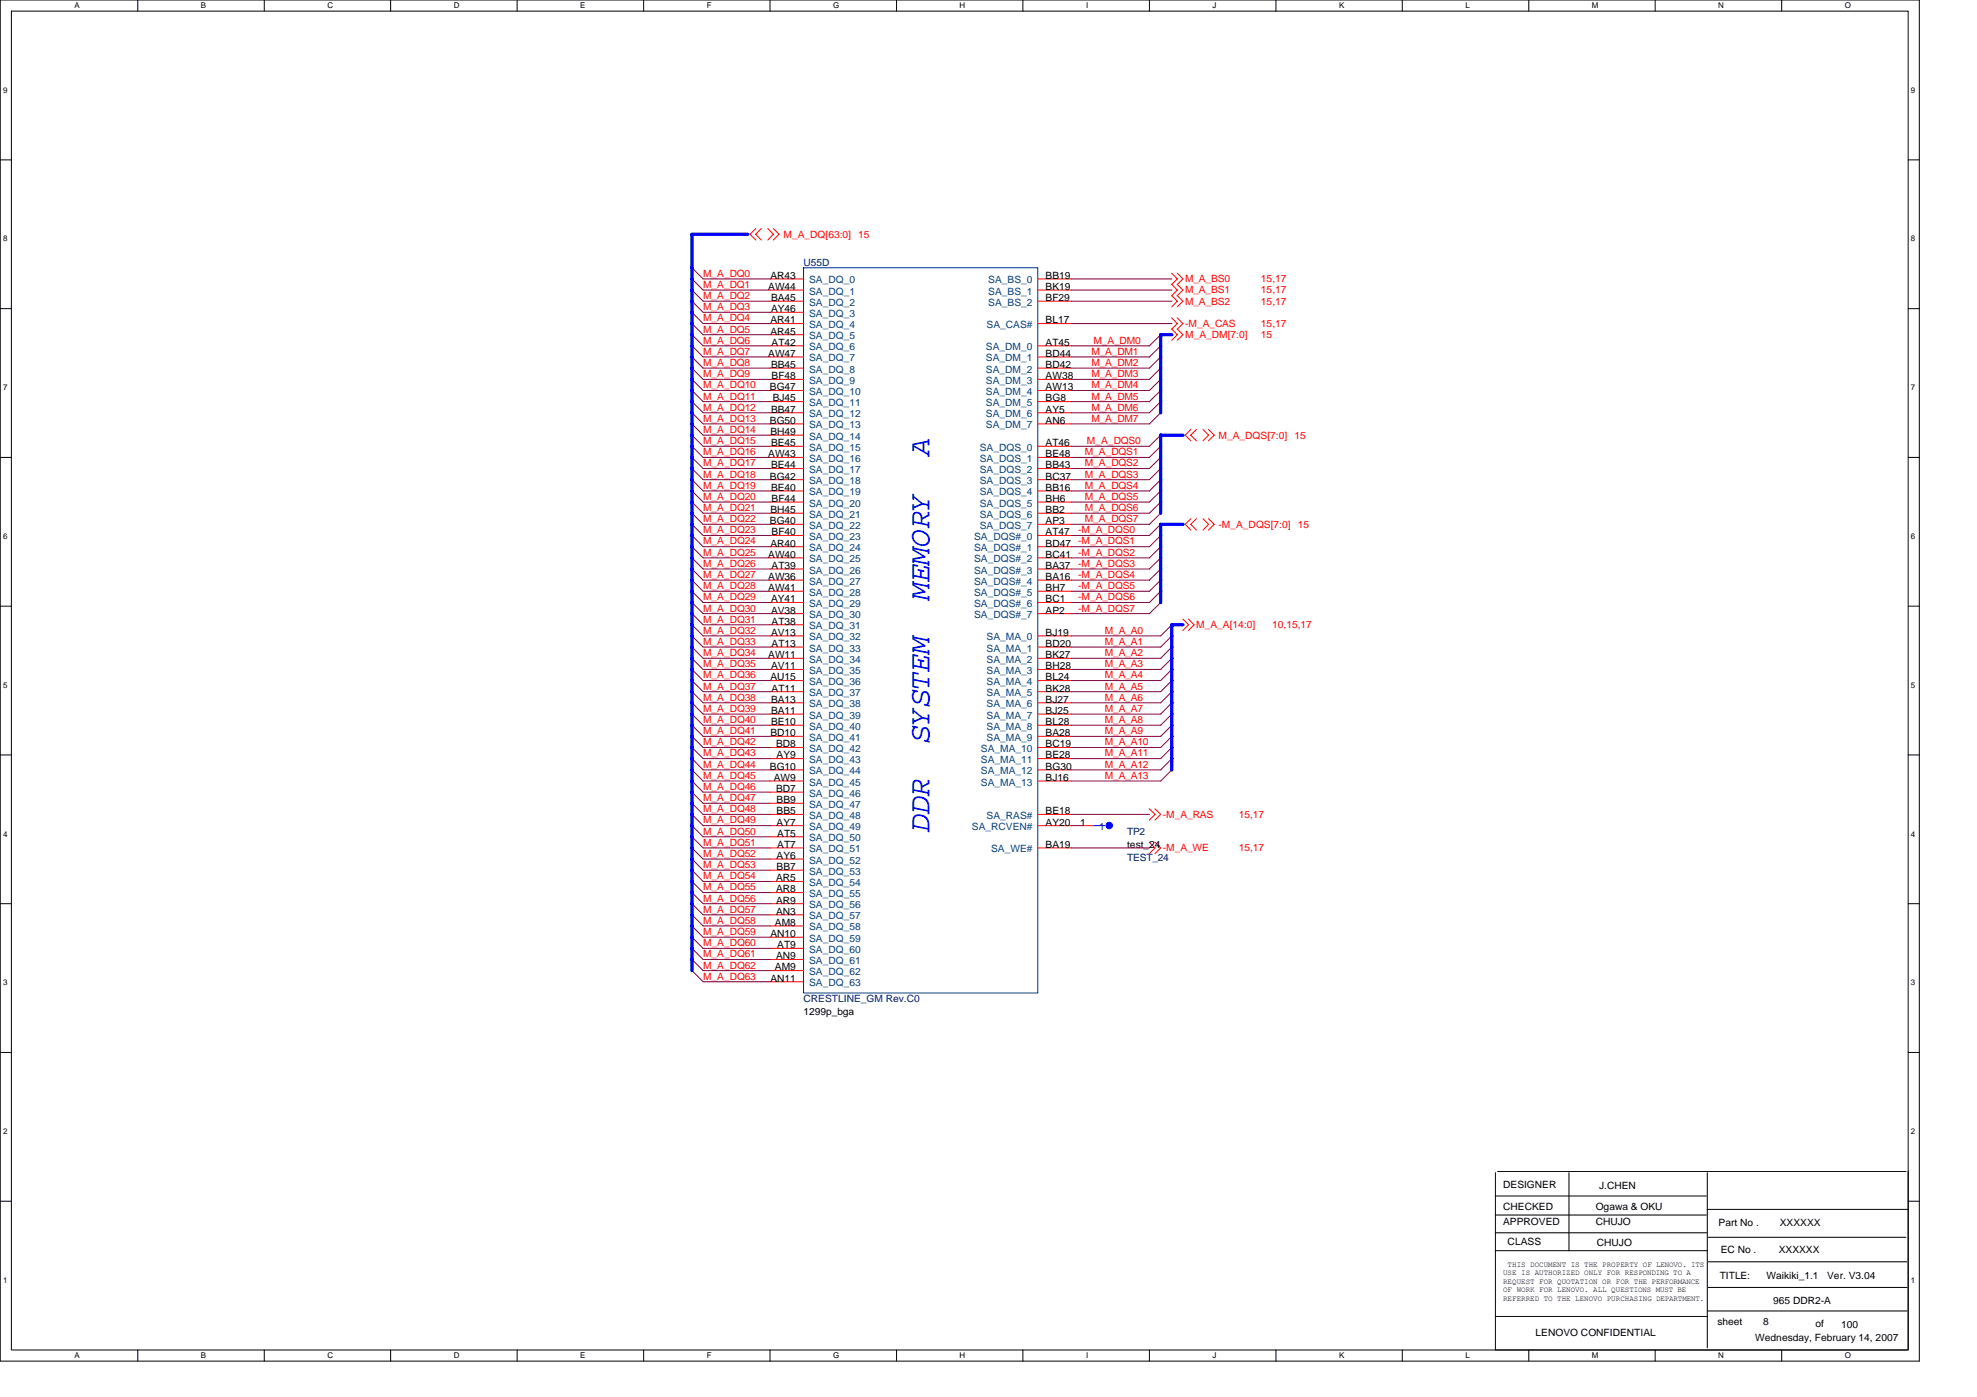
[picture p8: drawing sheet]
<svg xmlns="http://www.w3.org/2000/svg" width="297mm" height="210mm" viewBox="0 0 297 210" stroke-linecap="round" stroke-linejoin="round" font-family="sans-serif">
<path d="M0 0h288.4v204.5h-288.4zM1.7 1.7h285v201.1h-285z" fill="none" stroke="#000" stroke-width=".15"/>
<g fill="#fff">
<path d="M11.2 .2h.8v1.3h-.8z"/>
<path d="M11.2 203h.8v1.4h-.8z"/>
</g>
<path d="M20.7 0v1.7M20.7 202.8v1.7" fill="none" stroke="#000" stroke-width=".15"/>
<g fill="#fff">
<path d="M30.2 .2h.8v1.3h-.8z"/>
<path d="M30.2 203h.8v1.4h-.8z"/>
</g>
<path d="M39.7 0v1.7M39.7 202.8v1.7" fill="none" stroke="#000" stroke-width=".15"/>
<g fill="#fff">
<path d="M49.2 .2h.8v1.3h-.8z"/>
<path d="M49.2 203h.8v1.4h-.8z"/>
</g>
<path d="M58.7 0v1.7M58.7 202.8v1.7" fill="none" stroke="#000" stroke-width=".15"/>
<g fill="#fff">
<path d="M68.2 .2h.8v1.3h-.8z"/>
<path d="M68.2 203h.8v1.4h-.8z"/>
</g>
<path d="M77.7 0v1.7M77.7 202.8v1.7" fill="none" stroke="#000" stroke-width=".15"/>
<g fill="#fff">
<path d="M87.2 .2h.8v1.3h-.8z"/>
<path d="M87.2 203h.8v1.4h-.8z"/>
</g>
<path d="M96.7 0v1.7M96.7 202.8v1.7" fill="none" stroke="#000" stroke-width=".15"/>
<g fill="#fff">
<path d="M106.2 .2h.7v1.3h-.7z"/>
<path d="M106.2 203h.7v1.4h-.7z"/>
</g>
<path d="M115.7 0v1.7M115.7 202.8v1.7" fill="none" stroke="#000" stroke-width=".15"/>
<g fill="#fff">
<path d="M125.2 .2h.9v1.3h-.9z"/>
<path d="M125.2 203h.9v1.4h-.9z"/>
</g>
<path d="M134.7 0v1.7M134.7 202.8v1.7" fill="none" stroke="#000" stroke-width=".15"/>
<g fill="#fff">
<path d="M144.2 .2h.8v1.3h-.8z"/>
<path d="M144.2 203h.8v1.4h-.8z"/>
</g>
<path d="M153.7 0v1.7M153.7 202.8v1.7" fill="none" stroke="#000" stroke-width=".15"/>
<g fill="#fff">
<path d="M163.2 .2h.3v1.3h-.3z"/>
<path d="M163.2 203h.3v1.4h-.3z"/>
</g>
<path d="M172.7 0v1.7M172.7 202.8v1.7" fill="none" stroke="#000" stroke-width=".15"/>
<g fill="#fff">
<path d="M182.2 .2h.6v1.3h-.6z"/>
<path d="M182.2 203h.6v1.4h-.6z"/>
</g>
<path d="M191.7 0v1.7M191.7 202.8v1.7" fill="none" stroke="#000" stroke-width=".15"/>
<g fill="#fff">
<path d="M201.2 .2h.8v1.3h-.8z"/>
<path d="M201.2 203h.8v1.4h-.8z"/>
</g>
<path d="M210.7 0v1.7M210.7 202.8v1.7" fill="none" stroke="#000" stroke-width=".15"/>
<g fill="#fff">
<path d="M220.2 .2h.6v1.3h-.6z"/>
<path d="M220.2 203h.6v1.4h-.6z"/>
</g>
<path d="M229.7 0v1.7M229.7 202.8v1.7" fill="none" stroke="#000" stroke-width=".15"/>
<g fill="#fff">
<path d="M239.2 .2h.9v1.3h-.9z"/>
<path d="M239.2 203h.9v1.4h-.9z"/>
</g>
<path d="M248.7 0v1.7M248.7 202.8v1.7" fill="none" stroke="#000" stroke-width=".15"/>
<g fill="#fff">
<path d="M258.2 .2h.8v1.3h-.8z"/>
<path d="M258.2 203h.8v1.4h-.8z"/>
</g>
<path d="M267.7 0v1.7M267.7 202.8v1.7" fill="none" stroke="#000" stroke-width=".15"/>
<g fill="#fff">
<path d="M277.2 .2h.9v1.3h-.9z"/>
<path d="M277.2 203h.9v1.4h-.9z"/>
<path d="M.5 12.8h.6v1.4h-.6z"/>
<path d="M287.1 12.8h.7v1.4h-.7z"/>
<path d="M.5 35.2h.6v1.3h-.6z"/>
<path d="M287.1 35.2h.7v1.3h-.7z"/>
</g>
<path d="M0 24h1.7M286.7 24h1.7" fill="none" stroke="#000" stroke-width=".15"/>
<g fill="#fff">
<path d="M.5 57.6h.6v1.3h-.6z"/>
<path d="M287.1 57.6h.7v1.3h-.7z"/>
</g>
<path d="M0 46.4h1.7M286.7 46.4h1.7" fill="none" stroke="#000" stroke-width=".15"/>
<g fill="#fff">
<path d="M.5 79.9h.6v1.3h-.6z"/>
<path d="M287.1 79.9h.7v1.3h-.7z"/>
</g>
<path d="M0 68.7h1.7M286.7 68.7h1.7" fill="none" stroke="#000" stroke-width=".15"/>
<g fill="#fff">
<path d="M.5 102.3h.6v1.3h-.6z"/>
<path d="M287.1 102.3h.7v1.3h-.7z"/>
</g>
<path d="M0 91.1h1.7M286.7 91.1h1.7" fill="none" stroke="#000" stroke-width=".15"/>
<g fill="#fff">
<path d="M.5 124.6h.6v1.3h-.6z"/>
<path d="M287.1 124.6h.7v1.3h-.7z"/>
</g>
<path d="M0 113.4h1.7M286.7 113.4h1.7" fill="none" stroke="#000" stroke-width=".15"/>
<g fill="#fff">
<path d="M.5 147h.6v1.3h-.6z"/>
<path d="M287.1 147h.7v1.3h-.7z"/>
</g>
<path d="M0 135.8h1.7M286.7 135.8h1.7" fill="none" stroke="#000" stroke-width=".15"/>
<g fill="#fff">
<path d="M.5 169.3h.6v1.3h-.6z"/>
<path d="M287.1 169.3h.7v1.3h-.7z"/>
</g>
<path d="M0 158.1h1.7M286.7 158.1h1.7" fill="none" stroke="#000" stroke-width=".15"/>
<g fill="#fff">
<path d="M.5 191.7h.6v1.3h-.6z"/>
<path d="M287.1 191.7h.7v1.3h-.7z"/>
</g>
<g fill="none" stroke="#000" stroke-width=".15">
<path d="M224.7 179.7h31.7M224.7 176.2v26.7M225 176h61.4M235.7 176.2v11.7M256.5 176.2v26.3M286.7 176v26.8M0 180.5h1.7M224.7 182.6h31.7M224.7 185.2h31.8M224.7 187.9h31.8M224.7 197.8h31.8M256.5 181.7h30.2"/>
<path d="M256.5 197h30.1M256.7 189.6h29.8M256.7 185.9h29.7M256.7 193.4h29.8M286.7 180.5h1.7M224.8 202.8h61.7"/>
</g>
<g fill="none" stroke="#f00" stroke-width=".15">
<path d="M113.6 34.3l-.9 .9 .9 .9M114.4 34.3l-.9 .9 .9 .9M115.4 34.3l.8 .9-.8 .9M116.2 34.3l.8 .9-.8 .9M115.7 41.9h5M115.7 43.6h5M115.7 58.7h5M115.7 45.3h5M115.7 46.9h5M115.7 48.6h5M115.7 50.3h5M115.7 52h5"/>
<path d="M115.7 53.6h5M115.7 55.3h5M115.7 57h5M155.9 41.9h5.1M155.9 43.6h5.1M155.9 58.7h5.1M155.9 45.3h5.1M155.9 48.6h5.1M155.9 52h5.1M155.9 53.6h5.1M155.9 55.3h5.1M155.9 57h5.1"/>
<path d="M176 44.4l.9 .9-.9 .8M176 47.8l.9 .8-.9 .9M176 41l.9 .9-.9 .9M176 42.7l.9 .9-.9 .8M176 49.4l.9 .9-.9 .8M176.9 44.4l.8 .9-.8 .8M176.9 47.8l.8 .8-.8 .9M176.9 41l.8 .9-.8 .9M176.9 42.7l.8 .9-.8 .8M176.9 49.4l.8 .9-.8 .8M115.7 60.3h5M115.7 62h5"/>
<path d="M115.7 63.7h5M115.7 65.4h5M115.7 67.1h5M115.7 68.7h5M115.7 70.4h5M115.7 72.1h5M115.7 73.8h5M115.7 75.4h5M115.7 77.1h5M115.7 78.8h5M155.9 60.3h5.1M155.9 62h5.1"/>
<path d="M155.9 63.7h5.1M155.9 67.1h5.1M155.9 68.7h5.1M155.9 70.4h5.1M155.9 72.1h5.1M155.9 73.8h5.1M155.9 75.4h5.1M155.9 77.1h5.1M155.9 78.8h5.1M178.9 64.5l-.8 .9 .8 .8M178.9 77.9l-.8 .9 .8 .9M179.8 64.5l-.9 .9 .9 .8"/>
<path d="M179.8 77.9l-.9 .9 .9 .9M180.7 64.5l.9 .9-.9 .8M180.7 77.9l.9 .9-.9 .9M181.6 64.5l.8 .9-.8 .8M181.6 77.9l.8 .9-.8 .9M115.7 80.5h5M115.7 82.1h5M115.7 83.8h5M115.7 85.5h5M115.7 87.2h5M115.7 88.8h5M115.7 90.5h5"/>
<path d="M115.7 92.2h5M115.7 93.9h5M115.7 95.5h5M115.7 97.2h5M115.7 98.9h5M155.9 80.5h5.1M155.9 82.1h5.1M155.9 83.8h5.1M155.9 85.5h5.1M155.9 87.2h5.1M155.9 88.8h5.1M155.9 90.5h5.1"/>
<path d="M155.9 92.2h5.1M155.9 95.5h5.1M155.9 97.2h5.1M155.9 98.9h5.1M177.7 93l.9 .9-.9 .8M178.6 93l.8 .9-.8 .8M115.7 100.6h5M115.7 102.3h5M115.7 103.9h5M115.7 105.6h5M115.7 107.3h5M115.7 109h5"/>
<path d="M115.7 110.6h5M115.7 112.3h5M115.7 114h5M115.7 115.7h5M115.7 117.3h5M115.7 119h5M155.9 100.6h5.1M155.9 102.3h5.1M155.9 103.9h5.1M155.9 105.6h5.1M155.9 107.3h5.1M155.9 109h5.1"/>
<path d="M155.9 110.6h5.1M155.9 112.3h5.1M155.9 114h5.1M155.9 115.7h5.1M155.9 117.3h5.1M115.7 120.7h5M115.7 122.4h5M115.7 124.1h5M115.7 125.7h5M115.7 127.4h5M115.7 129.1h5M115.7 130.7h5"/>
<path d="M115.7 132.4h5M115.7 134.1h5M115.7 135.8h5M115.7 137.5h5M115.7 139.1h5M155.9 122.4h5.1M155.9 124.1h5.1M155.9 127.4h5.1M162.6 124.1h1.7M172.7 126.5l.8 .9-.8 .9M172.7 121.5l.8 .9-.8 .8M173.5 126.5l.9 .9-.9 .9"/>
<path d="M173.5 121.5l.9 .9-.9 .8M115.7 140.8h5M115.7 142.5h5M115.7 144.2h5M115.7 145.8h5M115.7 147.5h5"/>
</g>
<path d="M120.7 40.2h35.2v109h-35.2zM164.3 124.1h1.7" fill="none" stroke="#00f" stroke-width=".15"/>
<circle cx="166.7" cy="124" r=".49" fill="#00f" stroke="#00f" stroke-width=".15"/>
<g fill="none" stroke="#800040" stroke-width=".15">
<path d="M103.9 57l1.7 1.7h10.1M103.9 43.6l1.7 1.7h10.1M103.9 45.2l1.7 1.7h10.1M103.9 55.3l1.7 1.7h10.1M103.9 58.7l1.7 1.6h10.1M103.9 48.6l1.7 1.7h10.1M103.9 40.2l1.7 1.7h10.1M103.9 50.3l1.7 1.7h10.1M103.9 41.9l1.7 1.7h10.1M103.9 53.6l1.7 1.7h10.1M103.9 46.9l1.7 1.7h10.1M103.9 51.9l1.7 1.7h10.1"/>
<path d="M161 43.6h15.1M161 45.3h15.1M161 48.6h15.1M161 41.9h15.1M174.4 58.7l-1.7 1.6h-11.7M174.4 50.3l-1.7 1.7h-11.7M174.4 53.6l-1.7 1.7h-11.7M174.4 51.9l-1.7 1.7h-11.7M174.4 55.3l-1.7 1.7h-11.7M174.4 57l-1.7 1.7h-11.7M103.9 75.4l1.7 1.7h10.1M103.9 68.7l1.7 1.7h10.1"/>
<path d="M103.9 78.8l1.7 1.7h10.1M103.9 60.3l1.7 1.7h10.1M103.9 73.7l1.7 1.7h10.1M103.9 72.1l1.7 1.7h10.1M103.9 63.7l1.7 1.7h10.1M103.9 70.4l1.7 1.7h10.1M103.9 65.4l1.7 1.7h10.1M103.9 77.1l1.7 1.7h10.1M103.9 67l1.7 1.7h10.1M103.9 62l1.7 1.7h10.1M174.4 68.7l-1.7 1.7h-11.7M174.4 65.4l-1.7 1.7h-11.7"/>
<path d="M174.4 78.8l-1.7 1.7h-11.7M174.4 70.4l-1.7 1.7h-11.7M174.4 75.4l-1.7 1.7h-11.7M174.4 67l-1.7 1.7h-11.7M174.4 73.7l-1.7 1.7h-11.7M174.4 77.1l-1.7 1.7h-11.7M174.4 62l-1.7 1.7h-11.7M174.4 72.1l-1.7 1.7h-11.7M174.4 60.3l-1.7 1.7h-11.7M103.9 95.5l1.7 1.7h10.1M103.9 85.5l1.7 1.7h10.1M103.9 87.1l1.7 1.7h10.1"/>
<path d="M103.9 90.5l1.7 1.7h10.1M103.9 98.9l1.7 1.7h10.1M103.9 80.4l1.7 1.7h10.1M103.9 82.1l1.7 1.7h10.1M103.9 93.9l1.7 1.6h10.1M103.9 88.8l1.7 1.7h10.1M103.9 92.2l1.7 1.7h10.1M103.9 83.8l1.7 1.7h10.1M103.9 97.2l1.7 1.7h10.1M174.4 87.1l-1.7 1.7h-11.7M174.4 88.8l-1.7 1.7h-11.7M174.4 80.4l-1.7 1.7h-11.7"/>
<path d="M174.4 83.8l-1.7 1.7h-11.7M174.4 90.5l-1.7 1.7h-11.7M174.4 85.5l-1.7 1.7h-11.7M174.4 82.1l-1.7 1.7h-11.7M176.1 97.2l-1.7 1.7h-13.4M176.1 93.9l-1.7 1.6h-13.4M176.1 95.5l-1.7 1.7h-13.4M176.1 98.9l-1.7 1.7h-13.4M103.9 110.6l1.7 1.7h10.1M103.9 114l1.7 1.7h10.1M103.9 119l1.7 1.7h10.1M103.9 115.7l1.7 1.6h10.1"/>
<path d="M103.9 100.6l1.7 1.7h10.1M103.9 112.3l1.7 1.7h10.1M103.9 117.3l1.7 1.7h10.1M103.9 103.9l1.7 1.7h10.1M103.9 102.2l1.7 1.7h10.1M103.9 108.9l1.7 1.7h10.1M103.9 105.6l1.7 1.7h10.1M103.9 107.3l1.7 1.7h10.1M176.1 112.3l-1.7 1.7h-13.4M176.1 107.3l-1.7 1.7h-13.4M176.1 110.6l-1.7 1.7h-13.4M176.1 105.6l-1.7 1.7h-13.4"/>
<path d="M176.1 102.2l-1.7 1.7h-13.4M176.1 115.7l-1.7 1.6h-13.4M176.1 108.9l-1.7 1.7h-13.4M176.1 114l-1.7 1.7h-13.4M176.1 103.9l-1.7 1.7h-13.4M176.1 100.6l-1.7 1.7h-13.4M103.9 122.3l1.7 1.8h10.1M103.9 132.4l1.7 1.7h10.1M103.9 125.7l1.7 1.7h10.1M103.9 130.7l1.7 1.7h10.1M103.9 120.7l1.7 1.7h10.1M103.9 134.1l1.7 1.7h10.1"/>
<path d="M103.9 129.1l1.7 1.6h10.1M103.9 137.4l1.7 1.7h10.1M103.9 135.8l1.7 1.7h10.1M103.9 139.1l1.7 1.7h10.1M103.9 127.4l1.7 1.7h10.1M103.9 124l1.7 1.7h10.1M161 127.4h11.7M161 124.1h1.7M161 122.4h11.7M103.9 144.1l1.7 1.7h10.1M103.9 140.8l1.7 1.7h10.1M103.9 142.5l1.7 1.7h10.1"/>
<path d="M103.9 145.8l1.7 1.7h10.1"/>
</g>
<path d="M112.4 35.2h-8.4v110.7M176.1 50.3h-1.7v11.7M177.8 65.4h-3.4v11.7M177.8 78.8h-3.4v11.8M177.8 93.9h-1.7v21.8" fill="none" stroke="#00f" stroke-width=".49"/>
<g font-size="4.5" fill="#00f">
<text x="139.7" y="68.7" transform="rotate(-90 139.7 68.7)">A</text>
<text x="139.7" y="90.2" transform="rotate(-90 139.7 90.2)">MEMORY</text>
<text x="139.7" y="111.6" transform="rotate(-90 139.7 111.6)">SYSTEM</text>
<text x="139.7" y="125.1" transform="rotate(-90 139.7 125.1)">DDR</text>
</g>
<g font-size="1.5" fill="#f00">
<text x="117.7" y="35.7">M_A_DQ[63:0]</text>
<text x="128.9" y="35.7">15</text>
<text x="105.6" y="41.6">M_A_DQ0</text>
<text x="105.6" y="44.9">M_A_DQ2</text>
<text x="105.6" y="46.6">M_A_DQ3</text>
<text x="105.6" y="43.3">M_A_DQ1</text>
<text x="178.1" y="45.8">M_A_BS2</text>
<text x="178.1" y="42.4">M_A_BS0</text>
<text x="178.1" y="44.1">M_A_BS1</text>
<text x="189.5" y="45.8">15,17</text>
<text x="189.5" y="42.4">15,17</text>
<text x="189.5" y="44.1">15,17</text>
<text x="105.6" y="51.6">M_A_DQ6</text>
<text x="105.6" y="48.3">M_A_DQ4</text>
<text x="105.6" y="50">M_A_DQ5</text>
<text x="105.6" y="53.3">M_A_DQ7</text>
<text x="164" y="53.3">M_A_DM1</text>
<text x="164.3" y="51.6">M_A_DM0</text>
<text x="178.1" y="49.1">-M_A_CAS</text>
<text x="178.1" y="50.8">M_A_DM[7:0]</text>
<text x="189.5" y="49.1">15,17</text>
<text x="189.5" y="50.8">15</text>
<text x="105.6" y="55">M_A_DQ8</text>
<text x="105.6" y="56.7">M_A_DQ9</text>
<text x="105.6" y="58.4">M_A_DQ10</text>
<text x="164" y="56.7">M_A_DM3</text>
<text x="164" y="58.4">M_A_DM4</text>
<text x="164" y="55">M_A_DM2</text>
<text x="105.6" y="63.4">M_A_DQ13</text>
<text x="105.6" y="61.7">M_A_DQ12</text>
<text x="105.6" y="65">M_A_DQ14</text>
<text x="105.6" y="60">M_A_DQ11</text>
<text x="164" y="60">M_A_DM5</text>
<text x="164" y="63.4">M_A_DM7</text>
<text x="164" y="61.7">M_A_DM6</text>
<text x="183.1" y="65.9">M_A_DQS[7:0]</text>
<text x="194.5" y="65.9">15</text>
<text x="105.6" y="70.1">M_A_DQ17</text>
<text x="105.6" y="71.8">M_A_DQ18</text>
<text x="105.6" y="66.7">M_A_DQ15</text>
<text x="105.6" y="68.4">M_A_DQ16</text>
<text x="163" y="68.4">M_A_DQS1</text>
<text x="163" y="71.8">M_A_DQS3</text>
<text x="163" y="70.1">M_A_DQS2</text>
<text x="163.3" y="66.7">M_A_DQS0</text>
<text x="105.6" y="75.1">M_A_DQ20</text>
<text x="105.6" y="76.8">M_A_DQ21</text>
<text x="105.6" y="73.4">M_A_DQ19</text>
<text x="163" y="76.8">M_A_DQS6</text>
<text x="163" y="73.4">M_A_DQS4</text>
<text x="163" y="75.1">M_A_DQS5</text>
<text x="105.6" y="81.8">M_A_DQ24</text>
<text x="105.6" y="83.5">M_A_DQ25</text>
<text x="105.6" y="80.1">M_A_DQ23</text>
<text x="105.6" y="78.5">M_A_DQ22</text>
<text x="162" y="80.1">-M_A_DQS0</text>
<text x="163" y="78.5">M_A_DQS7</text>
<text x="183.1" y="79.3">-M_A_DQS[7:0]</text>
<text x="195" y="79.3">15</text>
<text x="105.6" y="85.2">M_A_DQ26</text>
<text x="105.6" y="86.8">M_A_DQ27</text>
<text x="105.6" y="88.5">M_A_DQ28</text>
<text x="162" y="85.2">-M_A_DQS3</text>
<text x="162" y="86.8">-M_A_DQS4</text>
<text x="162" y="88.5">-M_A_DQS5</text>
<text x="105.6" y="91.9">M_A_DQ30</text>
<text x="105.6" y="93.6">M_A_DQ31</text>
<text x="105.6" y="90.2">M_A_DQ29</text>
<text x="105.6" y="95.2">M_A_DQ32</text>
<text x="162" y="91.9">-M_A_DQS7</text>
<text x="162" y="90.2">-M_A_DQS6</text>
<text x="166" y="95.2">M_A_A0</text>
<text x="179.7" y="94.4">M_A_A[14:0]</text>
<text x="191.2" y="94.4">10,15,17</text>
<text x="105.6" y="98.6">M_A_DQ34</text>
<text x="105.6" y="101.9">M_A_DQ36</text>
<text x="105.6" y="100.3">M_A_DQ35</text>
<text x="105.6" y="96.9">M_A_DQ33</text>
<text x="166" y="100.3">M_A_A3</text>
<text x="166" y="101.9">M_A_A4</text>
<text x="166" y="96.9">M_A_A1</text>
<text x="166" y="98.6">M_A_A2</text>
<text x="105.6" y="107">M_A_DQ39</text>
<text x="105.6" y="105.3">M_A_DQ38</text>
<text x="105.6" y="103.6">M_A_DQ37</text>
<text x="166" y="103.6">M_A_A5</text>
<text x="166" y="107">M_A_A7</text>
<text x="166" y="105.3">M_A_A6</text>
<text x="105.6" y="112">M_A_DQ42</text>
<text x="105.6" y="113.7">M_A_DQ43</text>
<text x="105.6" y="108.6">M_A_DQ40</text>
<text x="105.6" y="110.3">M_A_DQ41</text>
<text x="166" y="112">M_A_A10</text>
<text x="166" y="110.3">M_A_A9</text>
<text x="166" y="108.6">M_A_A8</text>
<text x="166" y="113.7">M_A_A11</text>
<text x="105.6" y="118.7">M_A_DQ46</text>
<text x="105.6" y="117">M_A_DQ45</text>
<text x="105.6" y="115.3">M_A_DQ44</text>
<text x="166" y="117">M_A_A13</text>
<text x="166" y="115.3">M_A_A12</text>
<text x="105.6" y="120.4">M_A_DQ47</text>
<text x="105.6" y="125.4">M_A_DQ50</text>
<text x="105.6" y="123.7">M_A_DQ49</text>
<text x="105.6" y="122">M_A_DQ48</text>
<text x="174.7" y="122.9">-M_A_RAS</text>
<text x="186.1" y="122.9">15,17</text>
<text x="105.6" y="127.1">M_A_DQ51</text>
<text x="105.6" y="128.8">M_A_DQ52</text>
<text x="105.6" y="130.4">M_A_DQ53</text>
<text x="174.7" y="127.9">-M_A_WE</text>
<text x="186.1" y="127.9">15,17</text>
<text x="105.6" y="135.5">M_A_DQ56</text>
<text x="105.6" y="137.1">M_A_DQ57</text>
<text x="105.6" y="133.8">M_A_DQ55</text>
<text x="105.6" y="132.1">M_A_DQ54</text>
<text x="105.6" y="142.2">M_A_DQ60</text>
<text x="105.6" y="140.5">M_A_DQ59</text>
<text x="105.6" y="138.8">M_A_DQ58</text>
<text x="105.6" y="143.8">M_A_DQ61</text>
<text x="105.6" y="145.5">M_A_DQ62</text>
<text x="105.6" y="147.2">M_A_DQ63</text>
</g>
<g font-size="1.5">
<text x="115.8" y="41.9">AR43</text>
<text x="157.1" y="41.9">BB19</text>
<text x="115.4" y="43.6">AW44</text>
<text x="115.8" y="45.2">BA45</text>
<text x="115.8" y="46.9">AY46</text>
<text x="157.1" y="43.6">BK19</text>
<text x="157.1" y="45.2">BF29</text>
<text x="115.4" y="53.6">AW47</text>
<text x="115.8" y="48.6">AR41</text>
<text x="115.8" y="50.3">AR45</text>
<text x="115.9" y="51.9">AT42</text>
<text x="157.1" y="48.6">BL17</text>
<text x="157.1" y="51.9">AT45</text>
<text x="157.1" y="53.6">BD44</text>
<text x="115.7" y="58.7">BG47</text>
<text x="115.8" y="55.3">BB45</text>
<text x="115.9" y="57">BF48</text>
<text x="157.1" y="55.3">BD42</text>
<text x="157.1" y="57">AW38</text>
<text x="157.1" y="58.7">AW13</text>
<text x="115.7" y="63.7">BG50</text>
<text x="115.8" y="65.4">BH49</text>
<text x="115.8" y="62">BB47</text>
<text x="116.1" y="60.3">BJ45</text>
<text x="157.1" y="60.3">BG8</text>
<text x="157.1" y="62">AY5</text>
<text x="157.1" y="63.7">AN6</text>
<text x="115.4" y="68.7">AW43</text>
<text x="115.8" y="67">BE45</text>
<text x="115.8" y="70.4">BE44</text>
<text x="157.1" y="67">AT46</text>
<text x="157.1" y="68.7">BE48</text>
<text x="157.1" y="70.4">BB43</text>
<text x="115.7" y="72.1">BG42</text>
<text x="115.8" y="77.1">BH45</text>
<text x="115.8" y="73.7">BE40</text>
<text x="115.9" y="75.4">BF44</text>
<text x="157.1" y="72.1">BC37</text>
<text x="157.1" y="73.7">BB16</text>
<text x="157.1" y="75.4">BH6</text>
<text x="157.1" y="77.1">BB2</text>
<text x="115.4" y="83.8">AW40</text>
<text x="115.7" y="78.8">BG40</text>
<text x="115.8" y="82.1">AR40</text>
<text x="115.9" y="80.4">BF40</text>
<text x="157.1" y="78.8">AP3</text>
<text x="157.1" y="80.4">AT47</text>
<text x="157.1" y="82.1">BD47 -M_A_DQS1</text>
<text x="157.1" y="83.8">BC41 -M_A_DQS2</text>
<text x="115.4" y="87.1">AW36</text>
<text x="115.4" y="88.8">AW41</text>
<text x="115.9" y="85.5">AT39</text>
<text x="157.1" y="85.5">BA37</text>
<text x="157.1" y="87.1">BA16</text>
<text x="157.1" y="88.8">BH7</text>
<text x="115.8" y="90.5">AY41</text>
<text x="115.8" y="92.2">AV38</text>
<text x="115.8" y="95.5">AV13</text>
<text x="115.9" y="93.9">AT38</text>
<text x="157.1" y="90.5">BC1</text>
<text x="157.1" y="92.2">AP2</text>
<text x="157.1" y="95.5">BJ19</text>
<text x="115.4" y="98.9">AW11</text>
<text x="115.8" y="100.6">AV11</text>
<text x="115.9" y="97.2">AT13</text>
<text x="157.1" y="97.2">BD20</text>
<text x="157.1" y="98.9">BK27</text>
<text x="157.1" y="100.6">BH28</text>
<text x="115.8" y="102.2">AU15</text>
<text x="115.8" y="105.6">BA13</text>
<text x="115.8" y="107.3">BA11</text>
<text x="115.9" y="103.9">AT11</text>
<text x="157.1" y="102.2">BL24</text>
<text x="157.1" y="103.9">BK28</text>
<text x="157.1" y="105.6">BJ27</text>
<text x="157.1" y="107.3">BJ25</text>
<text x="115.8" y="110.6">BD10</text>
<text x="115.8" y="108.9">BE10</text>
<text x="116.6" y="112.3">BD8</text>
<text x="116.7" y="114">AY9</text>
<text x="157.1" y="112.3">BC19</text>
<text x="157.1" y="114">BE28</text>
<text x="157.1" y="108.9">BL28</text>
<text x="157.1" y="110.6">BA28</text>
<text x="115.7" y="115.7">BG10</text>
<text x="116.3" y="117.3">AW9</text>
<text x="116.6" y="119">BD7</text>
<text x="157.1" y="115.7">BG30</text>
<text x="157.1" y="117.3">BJ16</text>
<text x="116.7" y="120.7">BB9</text>
<text x="116.7" y="122.3">BB5</text>
<text x="116.7" y="124">AY7</text>
<text x="116.8" y="125.7">AT5</text>
<text x="157.1" y="122.3">BE18</text>
<text x="157.1" y="124">AY20</text>
<text x="162.3" y="124">1</text>
<text x="116.7" y="129.1">AY6</text>
<text x="116.7" y="130.7">BB7</text>
<text x="116.8" y="127.4">AT7</text>
<text x="157.1" y="127.4">BA19</text>
<text x="169.4" y="127.4">test_24</text>
<text x="116.6" y="132.4">AR5</text>
<text x="116.6" y="134.1">AR8</text>
<text x="116.6" y="135.8">AR9</text>
<text x="116.6" y="137.4">AN3</text>
<text x="115.8" y="140.8">AN10</text>
<text x="116.4" y="139.1">AM8</text>
<text x="116.8" y="142.5">AT9</text>
<text x="115.8" y="147.5">AN11</text>
<text x="116.4" y="145.8">AM9</text>
<text x="116.6" y="144.1">AN9</text>
<text x="120.7" y="152.6">1299p_bga</text>
<text x="225.8" y="178.5">DESIGNER</text>
<text x="240.3" y="178.7">J.CHEN</text>
<text x="225.8" y="181.7">CHECKED</text>
<text x="225.8" y="184.1">APPROVED</text>
<text x="239.8" y="181.7">Ogawa &amp; OKU</text>
<text x="239.8" y="184.1">CHUJO</text>
<text x="258.2" y="184.3">Part No .</text>
<text x="267.4" y="184.3">XXXXXX</text>
<text x="226.5" y="187.1">CLASS</text>
<text x="239.9" y="187.3">CHUJO</text>
<text x="258.5" y="188.3">EC No .</text>
<text x="267.2" y="188.3">XXXXXX</text>
<text x="258.4" y="192.1">TITLE:</text>
<text x="265.4" y="192.1">Waikiki_1.1</text>
<text x="266.4" y="196">965 DDR2-A</text>
<text x="274.5" y="192.1">Ver. V3.04</text>
<text x="230.7" y="200.7">LENOVO CONFIDENTIAL</text>
<text x="258" y="199.2">sheet</text>
<text x="263.7" y="201.5">Wednesday, February 14, 2007</text>
<text x="264.9" y="199.2">8</text>
<text x="272.8" y="199.3">of</text>
<text x="276.6" y="199.5">100</text>
</g>
<g font-size="1.5" fill="#000080">
<text x="120.7" y="39.9">U55D</text>
<text x="169.4" y="125.4">TP2</text>
<text x="169.4" y="129.4">TEST_24</text>
<text x="120.7" y="150.6">CRESTLINE_GM Rev.C0</text>
</g>
<g font-size="1.5" fill="#004080">
<text x="121.6" y="42.6">SA_DQ_0</text>
<text x="121.6" y="44.3">SA_DQ_1</text>
<text x="121.6" y="45.9">SA_DQ_2</text>
<text x="121.6" y="47.6">SA_DQ_3</text>
<text x="148.5" y="42.6">SA_BS_0</text>
<text x="148.5" y="44.3">SA_BS_1</text>
<text x="148.5" y="45.9">SA_BS_2</text>
<text x="121.6" y="49.3">SA_DQ_4</text>
<text x="121.6" y="51">SA_DQ_5</text>
<text x="121.6" y="52.6">SA_DQ_6</text>
<text x="148.1" y="52.6">SA_DM_0</text>
<text x="148.2" y="49.3">SA_CAS#</text>
<text x="121.6" y="59.4">SA_DQ_10</text>
<text x="121.6" y="54.3">SA_DQ_7</text>
<text x="121.6" y="56">SA_DQ_8</text>
<text x="121.6" y="57.7">SA_DQ_9</text>
<text x="148.1" y="54.3">SA_DM_1</text>
<text x="148.1" y="56">SA_DM_2</text>
<text x="148.1" y="57.7">SA_DM_3</text>
<text x="148.1" y="59.4">SA_DM_4</text>
<text x="121.6" y="61">SA_DQ_11</text>
<text x="121.6" y="62.7">SA_DQ_12</text>
<text x="121.6" y="64.4">SA_DQ_13</text>
<text x="148.1" y="61">SA_DM_5</text>
<text x="148.1" y="62.7">SA_DM_6</text>
<text x="148.1" y="64.4">SA_DM_7</text>
<text x="121.6" y="66.1">SA_DQ_14</text>
<text x="121.6" y="67.7">SA_DQ_15</text>
<text x="121.6" y="69.4">SA_DQ_16</text>
<text x="121.6" y="71.1">SA_DQ_17</text>
<text x="147.2" y="67.7">SA_DQS_0</text>
<text x="147.2" y="69.4">SA_DQS_1</text>
<text x="147.2" y="71.1">SA_DQS_2</text>
<text x="121.6" y="72.8">SA_DQ_18</text>
<text x="121.6" y="74.4">SA_DQ_19</text>
<text x="121.6" y="76.1">SA_DQ_20</text>
<text x="121.6" y="77.8">SA_DQ_21</text>
<text x="147.2" y="72.8">SA_DQS_3</text>
<text x="147.2" y="74.4">SA_DQS_4</text>
<text x="147.2" y="76.1">SA_DQS_5</text>
<text x="147.2" y="77.8">SA_DQS_6</text>
<text x="121.6" y="79.5">SA_DQ_22</text>
<text x="121.6" y="81.1">SA_DQ_23</text>
<text x="121.6" y="82.8">SA_DQ_24</text>
<text x="146.4" y="81.1">SA_DQS#_0</text>
<text x="146.4" y="82.8">SA_DQS#_1</text>
<text x="147.2" y="79.5">SA_DQS_7</text>
<text x="121.6" y="84.5">SA_DQ_25</text>
<text x="121.6" y="86.2">SA_DQ_26</text>
<text x="121.6" y="87.8">SA_DQ_27</text>
<text x="121.6" y="89.5">SA_DQ_28</text>
<text x="146.4" y="84.5">SA_DQS#_2</text>
<text x="146.4" y="86.2">SA_DQS#_3</text>
<text x="146.4" y="87.8">SA_DQS#_4</text>
<text x="146.4" y="89.5">SA_DQS#_5</text>
<text x="121.6" y="91.2">SA_DQ_29</text>
<text x="121.6" y="92.9">SA_DQ_30</text>
<text x="121.6" y="94.6">SA_DQ_31</text>
<text x="146.4" y="91.2">SA_DQS#_6</text>
<text x="146.4" y="92.9">SA_DQS#_7</text>
<text x="121.6" y="96.2">SA_DQ_32</text>
<text x="121.6" y="97.9">SA_DQ_33</text>
<text x="121.6" y="99.6">SA_DQ_34</text>
<text x="121.6" y="101.3">SA_DQ_35</text>
<text x="148.2" y="96.2">SA_MA_0</text>
<text x="148.2" y="97.9">SA_MA_1</text>
<text x="148.2" y="99.6">SA_MA_2</text>
<text x="148.2" y="101.3">SA_MA_3</text>
<text x="121.6" y="102.9">SA_DQ_36</text>
<text x="121.6" y="104.6">SA_DQ_37</text>
<text x="121.6" y="106.3">SA_DQ_38</text>
<text x="121.6" y="108">SA_DQ_39</text>
<text x="148.2" y="102.9">SA_MA_4</text>
<text x="148.2" y="104.6">SA_MA_5</text>
<text x="148.2" y="106.3">SA_MA_6</text>
<text x="148.2" y="108">SA_MA_7</text>
<text x="121.6" y="109.6">SA_DQ_40</text>
<text x="121.6" y="111.3">SA_DQ_41</text>
<text x="121.6" y="113">SA_DQ_42</text>
<text x="147.4" y="113">SA_MA_10</text>
<text x="148.2" y="109.6">SA_MA_8</text>
<text x="148.2" y="111.3">SA_MA_9</text>
<text x="121.6" y="114.7">SA_DQ_43</text>
<text x="121.6" y="116.4">SA_DQ_44</text>
<text x="121.6" y="118">SA_DQ_45</text>
<text x="121.6" y="119.7">SA_DQ_46</text>
<text x="147.4" y="114.7">SA_MA_11</text>
<text x="147.4" y="116.4">SA_MA_12</text>
<text x="147.4" y="118">SA_MA_13</text>
<text x="121.6" y="121.4">SA_DQ_47</text>
<text x="121.6" y="123">SA_DQ_48</text>
<text x="121.6" y="124.7">SA_DQ_49</text>
<text x="146" y="124.7">SA_RCVEN#</text>
<text x="148.2" y="123">SA_RAS#</text>
<text x="165.2" y="124.7">1</text>
<text x="121.6" y="126.4">SA_DQ_50</text>
<text x="121.6" y="128.1">SA_DQ_51</text>
<text x="121.6" y="129.8">SA_DQ_52</text>
<text x="121.6" y="131.4">SA_DQ_53</text>
<text x="148.9" y="128.1">SA_WE#</text>
<text x="121.6" y="133.1">SA_DQ_54</text>
<text x="121.6" y="134.8">SA_DQ_55</text>
<text x="121.6" y="136.5">SA_DQ_56</text>
<text x="121.6" y="138.1">SA_DQ_57</text>
<text x="121.6" y="139.8">SA_DQ_58</text>
<text x="121.6" y="141.5">SA_DQ_59</text>
<text x="121.6" y="143.2">SA_DQ_60</text>
<text x="121.6" y="144.8">SA_DQ_61</text>
<text x="121.6" y="146.5">SA_DQ_62</text>
<text x="121.6" y="148.2">SA_DQ_63</text>
</g>
<g font-size="1.2">
<text x="11.2" y="1.3">A</text>
<text x="30.2" y="1.3">B</text>
<text x="49.2" y="1.3">C</text>
<text x="68.2" y="1.3">D</text>
<text x="87.2" y="1.3">E</text>
<text x="106.2" y="1.3">F</text>
<text x="125.2" y="1.3">G</text>
<text x="144.2" y="1.3">H</text>
<text x="163.2" y="1.3">I</text>
<text x="182.2" y="1.3">J</text>
<text x="201.2" y="1.3">K</text>
<text x="220.2" y="1.3">L</text>
<text x="239.2" y="1.3">M</text>
<text x="258.2" y="1.3">N</text>
<text x="277.2" y="1.3">O</text>
<text x=".5" y="13.9">9</text>
<text x="287.1" y="13.9">9</text>
<text x=".5" y="36.3">8</text>
<text x="287.1" y="36.3">8</text>
<text x=".5" y="58.6">7</text>
<text x="287.1" y="58.6">7</text>
<text x=".5" y="81">6</text>
<text x="287.1" y="81">6</text>
<text x=".5" y="103.3">5</text>
<text x="287.1" y="103.3">5</text>
<text x=".5" y="125.7">4</text>
<text x="287.1" y="125.7">4</text>
<text x=".5" y="148">3</text>
<text x="287.1" y="148">3</text>
<text x=".5" y="170.4">2</text>
<text x="287.1" y="170.4">2</text>
<text x="225.8" y="191.6">USE IS AUTHORIZED ONLY FOR RESPONDING TO A</text>
<text x="226.5" y="190.4">THIS DOCUMENT IS THE PROPERTY OF LENOVO. ITS</text>
<text x=".5" y="192.7">1</text>
<text x="225.8" y="192.9">REQUEST FOR QUOTATION OR FOR THE PERFORMANCE</text>
<text x="225.8" y="194.2">OF WORK FOR LENOVO. ALL QUESTIONS MUST BE</text>
<text x="225.8" y="195.5">REFERRED TO THE LENOVO PURCHASING DEPARTMENT.</text>
<text x="287.1" y="192.7">1</text>
<text x="11.2" y="204.1">A</text>
<text x="30.2" y="204.1">B</text>
<text x="49.2" y="204.1">C</text>
<text x="68.2" y="204.1">D</text>
<text x="87.2" y="204.1">E</text>
<text x="106.2" y="204.1">F</text>
<text x="125.2" y="204.1">G</text>
<text x="144.2" y="204.1">H</text>
<text x="163.2" y="204.1">I</text>
<text x="182.2" y="204.1">J</text>
<text x="201.2" y="204.1">K</text>
<text x="220.2" y="204.1">L</text>
<text x="239.2" y="204.1">M</text>
<text x="258.2" y="204.1">N</text>
<text x="277.2" y="204.1">O</text>
</g>
</svg>
